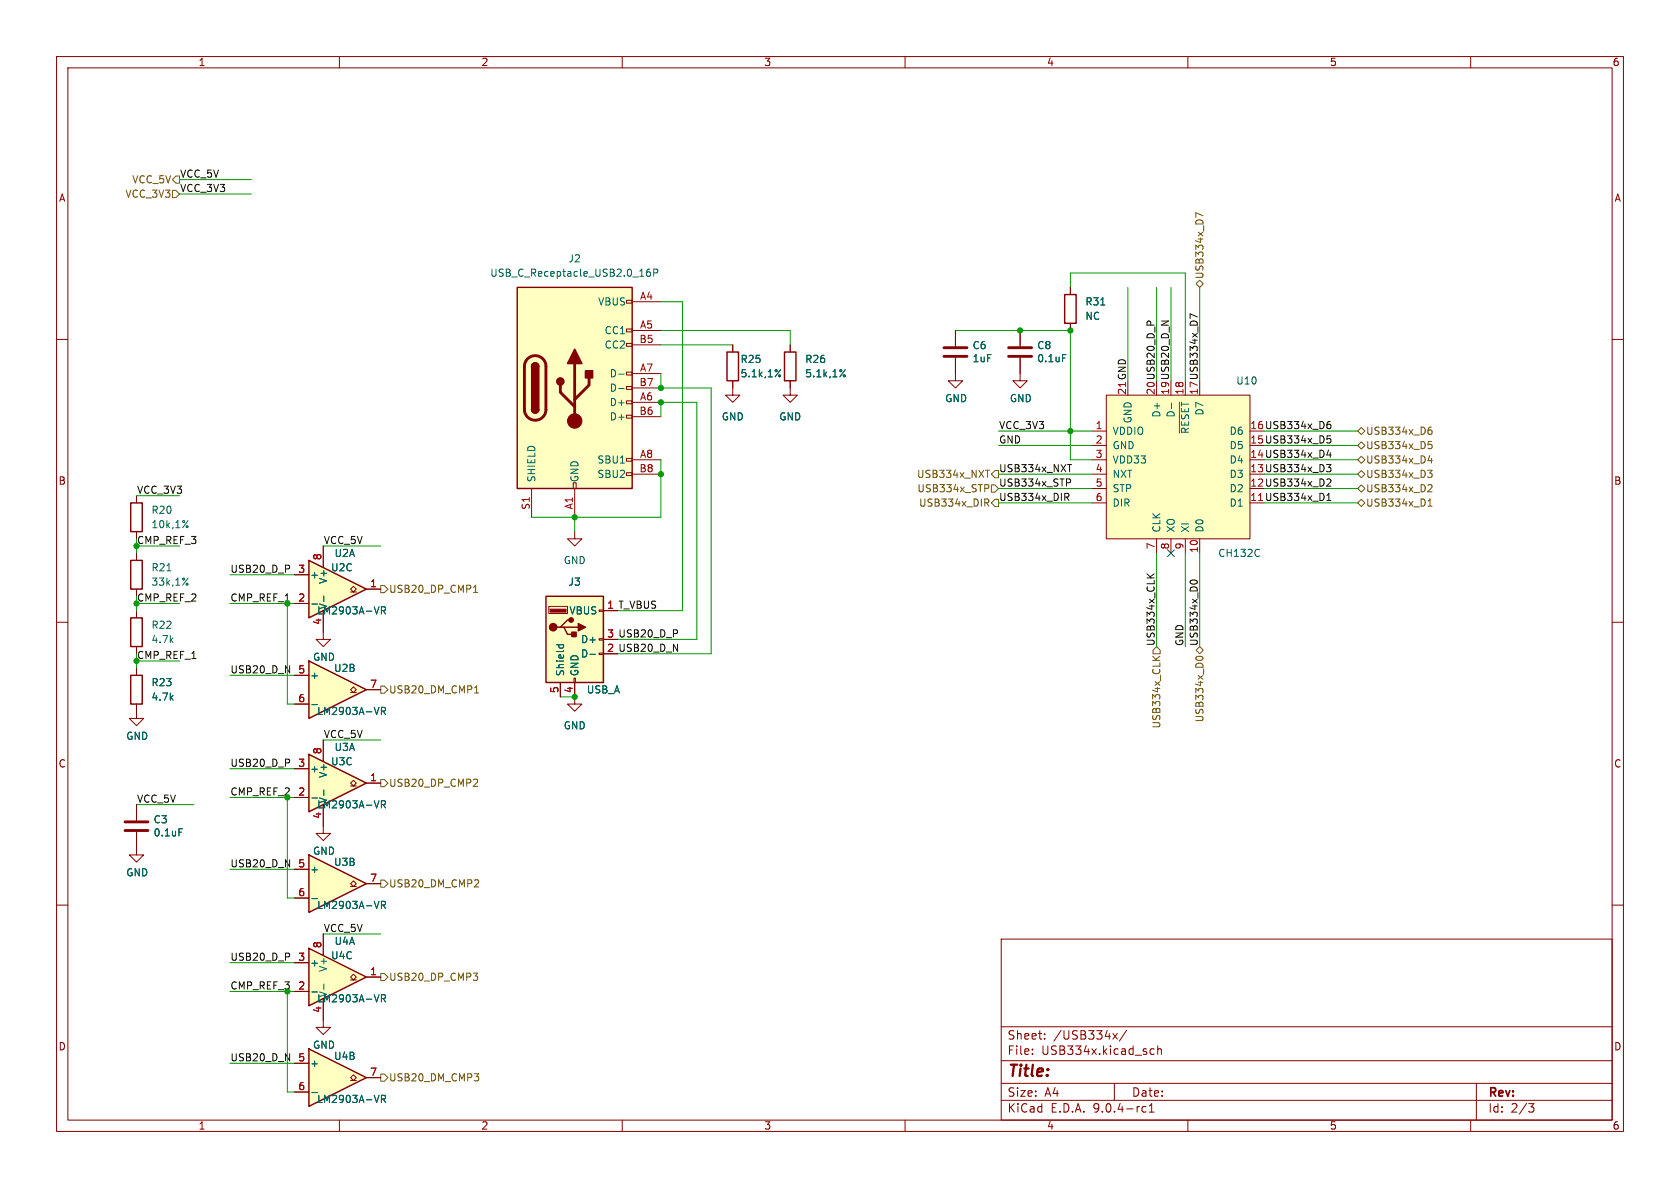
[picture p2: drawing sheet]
<svg xmlns="http://www.w3.org/2000/svg" width="297mm" height="210mm" viewBox="0 0 297 210" stroke-linecap="round" stroke-linejoin="round" font-family="sans-serif">
<g fill="none" stroke="#840000" stroke-width=".18">
<path d="M10 10h277v190h-277zM12 12h273v186h-273zM60 10v2M110 10v2M160 10v2M210 10v2M260 10v2M10 60h2M139.7 68.6v1.3h1.3l-1.3 1.2-1.3-1.2h1.3M285 60h2M10 110h2M285 110h2"/>
<path d="M10 160h2M177 166h108v32h-108zM285 160h2M60 198v2M110 198v2M160 198v2M177 194.5h108M177 191.5h108M177 187.5h108M177 181.5h108M182.5 186.3v.1M182.5 185.5v.1"/>
<path d="M184.7 183.6v.1M184.7 182.8v.1M196.7 182.7l.8 1M197 191.5v3M197.5 182.7l-.8 1M199.2 182.1l-1.3 2M202.6 195.7l-.4-.1-.3 .3v.4l.1 .2h.6M203.2 196.6h.8M203.2 195.5l.4-.4v1.5M203.3 186.1l.3 .3 .4-.1M204 185.5l-.4-.1-.3 .3M204.7 185.5l.2-.1 .3 .1 .1 .9"/>
<path d="M204.7 184.9v1.5M210 198v2M260 198v2M261 191.5v6.5M270.2 195.1h1l-.5 .6 .4 .1 .1 .5-.3 .3h-.4"/>
</g>
<path d="M54.6 116.8l10.2 5.1-10.2 5.1z" fill="#ffffc2"/>
<path d="M54.6 116.8l10.2 5.1-10.2 5.1z" fill="none" stroke="#840000" stroke-width=".25"/>
<path d="M52.1 119.4h2.5M52.1 124.5h2.5M62 122.4h.5l-.5-.5 .5-.5 .5 .5-.5 .5h.5M64.8 121.9h2.5" fill="none" stroke="#840000" stroke-width=".18"/>
<path d="M55.1 124.6h1M67.4 125.7l.6-.1 .2-.1-.1-.3-.7-.2v1.3M67.7 125.7l.5 .6" fill="none" stroke="#006464" stroke-width=".18"/>
<path d="M54.6 185.4l10.2 5.1-10.2 5.1z" fill="#ffffc2"/>
<path d="M54.6 185.4l10.2 5.1-10.2 5.1z" fill="none" stroke="#840000" stroke-width=".25"/>
<path d="M57.1 111.8v1.2h1.3l-1.3 1.3-1.2-1.3h1.2M52.1 188h2.5M52.1 193h2.5M62 191h.5l-.5-.5 .5-.5 .5 .5-.5 .5h.5M64.8 190.5h2.5" fill="none" stroke="#840000" stroke-width=".18"/>
<path d="M55.1 193.1h1M67.4 194.3l.6-.1 .2-.2-.1-.3-.7-.1v1.3M67.7 194.3l.5 .6" fill="none" stroke="#006464" stroke-width=".18"/>
<path d="M54.6 99.1l10.2 5-10.2 5.1z" fill="#ffffc2"/>
<path d="M128.5 62.2h2.1v5.1h-2.1zM138.7 62.2h2v5.1h-2zM23.1 88.9h2v5.1h-2zM54.6 99.1l10.2 5-10.2 5.1z" fill="none" stroke="#840000" stroke-width=".25"/>
<path d="M129.5 67.3v2.6h1.3l-1.3 1.2-1.2-1.2h1.2M129.5 61v1.2M139.7 61v1.2M139.7 67.3v1.3M24.1 87.6v1.3M24.1 94v1.3M52.1 101.6h2.5M52.1 106.7h2.5M62 104.6h.5l-.5-.5 .5-.5 .5 .5-.5 .5h.5M64.8 104.1h2.5M57.1 146.1v1.2h1.3l-1.3 1.3-1.2-1.3h1.2" fill="none" stroke="#840000" stroke-width=".18"/>
<path d="M137.7 66.3h.1l.2 .1-.2 .2h-.1M138 65.3l-1 1.3M149.1 66.3h.1l.2 .1-.2 .2h-.1M149.4 65.3l-.9 1.3M33.1 92.9l.2 .2-.2 .2M33.3 92l-1 1.3M55.1 106.8h1M67.4 107.9h.6l.2-.2-.1-.3-.7-.1v1.2M67.7 107.9l.5 .6" fill="none" stroke="#006464" stroke-width=".18"/>
<path d="M91.4 50.8h20.4v35.6h-20.4z" fill="#ffffc2"/>
<g fill="none" stroke="#840000" stroke-width=".18">
<path d="M110.7 53.1h1.1v.5h-1.1zM110.7 58.2h1.1v.5h-1.1zM111.8 53.3h5M111.8 58.4h5M189.2 50.8v1.3M189.2 57.2v1.2M110.7 60.7h1.1v.5h-1.1zM110.7 65.8h1.1v.5h-1.1zM110.7 68.3h1.1v.5h-1.1zM110.7 70.9h1.1v.5h-1.1zM110.7 73.4h1.1v.5h-1.1zM111.8 61h5"/>
<path d="M111.8 66h5M111.8 68.6h5M111.8 71.1h5M111.8 73.7h5M24.1 97.8v1.3M94 86.4v5M101.3 85.3h.6v1.1h-.6zM101.6 86.4v5M110.7 81h1.1v.5h-1.1zM110.7 83.6h1.1v.5h-1.1zM111.8 81.3h5M111.8 83.8h5"/>
<path d="M24.1 104.1v1.3M101.6 123.2v1.3h1.3l-1.3 1.2-1.3-1.2h1.3M24.1 142.2v2.8M24.1 147.1v2.8"/>
</g>
<path d="M91.4 50.8h20.4v35.6h-20.4zM188.2 52.1h2v5.1h-2zM94 64.8a.64 .64 0 0 1 .6-.7 .64 .64 0 0 1 .6 .7M94 72.4a.64 .64 0 0 0 .6 .6 .64 .64 0 0 0 .6-.6M23.1 99.1h2v5h-2z" fill="none" stroke="#840000" stroke-width=".25"/>
<path d="M93.3 63.4a1.9 1.9 0 0 1 2-.4 1.9 1.9 0 0 1 1.2 1.8v7.6a1.91 1.91 0 0 1-1.9 1.9 1.91 1.91 0 0 1-1.9-1.9v-7.8l.2-.6zM99.1 68.1v1.2l2.5 2.6M101.6 64.3v10.1M104.1 66.8v1.3l-2.5 2.5M22.1 146.8h4.1M22.1 145.3h4.1" fill="none" stroke="#840000" stroke-width=".51"/>
<g fill="#840000" stroke="#840000" stroke-width=".25">
<path d="M94 64.8h1.2v7.6h-1.2z"/>
<path d="M94.2 64.3a.64 .64 0 0 1 .7-.1 .64 .64 0 0 1 .3 .6h-1.2z"/>
<path d="M94 72.4h1.2a.64 .64 0 0 1-.6 .6 .64 .64 0 0 1-.6-.6z"/>
<path d="M101.6 61.7l1.3 2.6h-2.6z"/>
<path d="M103.5 65.5h1.3v1.3h-1.3z"/>
<circle cx="99.1" cy="67.4" r=".63"/>
</g>
<circle cx="101.6" cy="74.4" r="1.27" fill="#840000" stroke="#840000" stroke-width=".18"/>
<path d="M114.9 47.6h-.4a.86 .86 0 0 0 0 1.2l.5-.1v-.4l-.2-.2h-.3l-.2 .2M115.6 48.2h.6l.1-.2-.1-.3-.6-.1v1.2M194.6 53.9h.7M109.4 66.1h.9M109.4 68.7h.9M29.5 100.9h.7M33.1 103.1l.2 .2-.2 .1M33.3 102.2l-1 1.2M31.6 146.5h.6" fill="none" stroke="#006464" stroke-width=".18"/>
<path d="M96.5 105.4h10.2v15.3h-10.2z" fill="#ffffc2"/>
<path d="M96.5 105.4h10.2v15.3h-10.2zM99.1 110.9h.6l.6 1.2h1.3M99.7 110.9h2.5M101 109.6h-.7l-1.2 1.3h-.7" fill="none" stroke="#840000" stroke-width=".25"/>
<g fill="#840000" stroke="#840000" stroke-width=".25">
<path d="M101.1 111.8h.8v.7h-.8z"/>
<path d="M102.2 110.2l1.3 .7-1.3 .6z"/>
<circle cx="97.8" cy="110.9" r=".63"/>
<circle cx="101" cy="109.6" r=".38"/>
</g>
<path d="M97.3 107.7h2.8v.5h-2.8z" fill="#840000" stroke="#840000" stroke-width=".18"/>
<path d="M101.6 94v1.3h1.3l-1.3 1.2-1.3-1.2h1.3M97 107.2h3.3v1.3h-3.3zM101.5 119.9h.2v.8h-.2zM105.9 107.8h.8v.3h-.8zM105.9 112.9h.8v.3h-.8zM105.9 115.4h.8v.3h-.8zM106.7 108h2.5M106.7 113h2.5M99.1 120.7v2.5M101.6 120.7v2.5" fill="none" stroke="#840000" stroke-width=".18"/>
<path d="M98.4 114h1.2M98.9 114l-.1 .3M99.6 114v.3M104.3 115.7h1" fill="none" stroke="#006464" stroke-width=".18"/>
<path d="M54.6 133.4l10.2 5-10.2 5.1z" fill="#ffffc2"/>
<path d="M23.1 119.4h2v5.1h-2zM54.6 133.4l10.2 5-10.2 5.1z" fill="none" stroke="#840000" stroke-width=".25"/>
<path d="M168.9 66v1.3h1.3l-1.3 1.3-1.3-1.3h1.3M180.3 66v1.3h1.3l-1.3 1.3-1.2-1.3h1.2M24.1 118.1v1.3M24.1 124.5v1.2M52.1 135.9h2.5M57.1 130.8v3.8M62 138.9h.5l-.5-.5 .5-.5 .5 .5-.5 .5h.5M64.8 138.4h2.5M52.1 141h2.5M57.1 142.2v3.9" fill="none" stroke="#840000" stroke-width=".18"/>
<path d="M57.2 139.7v.9M55.1 141.1h1M67.4 142.2h.6l.2-.2-.1-.3-.7-.2v1.3M67.7 142.2l.5 .6" fill="none" stroke="#006464" stroke-width=".18"/>
<path d="M54.6 151.1l10.2 5.1-10.2 5.1z" fill="#ffffc2"/>
<path d="M54.6 151.1l10.2 5.1-10.2 5.1z" fill="none" stroke="#840000" stroke-width=".25"/>
<path d="M168.9 58.4v2.8M180.3 58.4v2.8M168.9 63.2v2.8M180.3 63.2v2.8M24.1 125.7v1.3h1.3l-1.3 1.3-1.2-1.3h1.2M52.1 153.7h2.5M52.1 158.8h2.5M62 156.7h.5l-.5-.5 .5-.5 .5 .5-.5 .5h.5M64.8 156.2h2.5M57.1 176.5v5.1h1.3l-1.3 1.3-1.2-1.3h1.2M57.1 165.1v3.8" fill="none" stroke="#840000" stroke-width=".18"/>
<path d="M187.8 62.7h.7M55.1 158.8h1M67.4 160l.6-.1 .2-.1-.1-.3-.7-.2v1.3M67.7 160l.5 .6M57.2 173.9v1" fill="none" stroke="#006464" stroke-width=".18"/>
<path d="M166.9 63h4M166.9 61.5h4M178.3 63h4.1M178.3 61.5h4.1" fill="none" stroke="#840000" stroke-width=".51"/>
<path d="M54.6 167.6l10.2 5.1-10.2 5.1z" fill="#ffffc2"/>
<path d="M54.6 167.6l10.2 5.1-10.2 5.1z" fill="none" stroke="#840000" stroke-width=".25"/>
<path d="M52.1 170.2h2.5M52.1 175.3h2.5M62 173.2h.5l-.5-.5 .5-.5 .5 .5-.5 .5h.5M64.8 172.7h2.5" fill="none" stroke="#840000" stroke-width=".18"/>
<path d="M55.1 175.4h1M67.4 176.5l.6-.1 .2-.1-.1-.3-.7-.2v1.3M67.7 176.5l.5 .6" fill="none" stroke="#006464" stroke-width=".18"/>
<path d="M195.6 69.9h25.4v25.4h-25.4z" fill="#ffffc2"/>
<g fill="none" stroke="#840000" stroke-width=".18">
<path d="M168.9 58.4v2.8M180.3 58.4v2.8M189.2 50.8v1.3M189.2 57.2v1.2M129.5 61v1.2M129.5 67.3v1.3M139.7 61v1.2M139.7 67.3v1.3M168.9 63.2v2.8M180.3 63.2v2.8M193 76.2h2.6M193 78.7h2.6"/>
<path d="M195.6 69.9h25.4v25.4h-25.4zM209.5 67.3v2.6M57.1 96.5v3.8M193 81.3h2.6M193 83.8h2.6M193 86.4h2.6M193 88.9h2.6M204.5 95.3v2.5M207 95.3v2.5M209.5 95.3v2.5M212.1 95.3v2.5M24.1 108v1.2"/>
<path d="M24.1 114.3v1.3M24.1 118.1v1.3M52.1 119.4h2.5M52.1 101.6h2.5M52.1 106.7h2.5M57.1 108v3.8M64.8 104.1h2.5M106.7 108h2.5M106.7 113h2.5M24.1 124.5v1.2M52.1 124.5h2.5M52.1 135.9h2.5"/>
<path d="M57.1 130.8v3.8M64.8 121.9h2.5M64.8 138.4h2.5M99.1 120.7v2.5M101.6 120.7v2.5M24.1 147.1v4h1.3l-1.3 1.3-1.2-1.3h1.2M24.1 142.2v2.8M52.1 153.7h2.5M52.1 158.8h2.5M52.1 141h2.5M57.1 142.2v3.9M64.8 156.2h2.5"/>
<path d="M52.1 170.2h2.5M52.1 175.3h2.5M57.1 165.1v3.8M57.1 176.5v3.8M64.8 172.7h2.5M52.1 188h2.5M52.1 193h2.5M64.8 190.5h2.5"/>
</g>
<g fill="none" stroke="#006464" stroke-width=".18">
<path d="M194.6 53.9h.7M137.7 66.3h.1l.2 .1-.2 .2h-.1M138 65.3l-1 1.3M149.1 66.3h.1l.2 .1-.2 .2h-.1M149.4 65.3l-.9 1.3M187.8 62.7h.7M207.1 71.3v.9M208.5 71.1v5.5M222.6 97.2h.1M222.6 98.2v.1M55.1 106.8h1M57.2 105.4v.9"/>
<path d="M67.4 107.9h.6l.2-.2-.1-.3-.7-.1v1.2M67.7 107.9l.5 .6M98.4 114h1.2M98.9 114l-.1 .3M99.6 114v.3M104.3 115.7h1M55.1 124.6h1M57.2 139.7v.9M67.4 125.7l.6-.1 .2-.1-.1-.3-.7-.2v1.3M67.7 125.7l.5 .6M31.6 146.5h.6M55.1 158.8h1"/>
<path d="M55.1 141.1h1M67.4 142.2h.6l.2-.2-.1-.3-.7-.2v1.3M67.4 160l.6-.1 .2-.1-.1-.3-.7-.2v1.3M67.7 160l.5 .6M67.7 142.2l.5 .6M55.1 175.4h1M57.2 173.9v1M67.4 176.5l.6-.1 .2-.1-.1-.3-.7-.2v1.3M67.7 176.5l.5 .6M55.1 193.1h1M67.4 194.3l.6-.1 .2-.2-.1-.3-.7-.1v1.3M67.7 194.3l.5 .6"/>
</g>
<path d="M23.1 109.2h2v5.1h-2z" fill="none" stroke="#840000" stroke-width=".25"/>
<g fill="none" stroke="#725600" stroke-width=".18">
<path d="M30.5 33.7h.6l.6 .6-.6 .6h-.6zM31.1 31.1h.6v1.3h-.6l-.6-.6zM212.7 38.1l-1.3-.5v.8M211.5 50.2l.6-.7 .6 .7-.6 .6zM240 76.2l.7-.6 .6 .6-.6 .6zM240 78.7l.7-.6 .6 .6-.6 .7zM252.5 78h.6M252.6 76.1l.3-.1 .3 .2-.1 .5h-.5M252.6 78.5h.3l.3 .3-.1 .5h-.5M253.1 75.5l-.5 .1M174.1 85.7h.5l.2 .2-.1 .4h-.6M174.1 88.2h.5l.2 .3-.1 .3-.6 .1"/>
<path d="M174.2 83.1h.7M174.4 88.9l.4 .6M175.3 85.7h.6l.6 .7-.6 .6h-.6zM175.3 83.8l.6-.6h.6v1.3h-.6zM175.9 88.3h.6v1.2h-.6l-.6-.6zM240 81.3l.7-.7 .6 .7-.6 .6zM240 88.9l.7-.6 .6 .6-.6 .6zM240 86.4l.7-.7 .6 .7-.6 .6zM240 83.8l.7-.6 .6 .6-.6 .7zM252.4 83.1h.8l-.4 .5 .3 .1 .1 .5-.3 .2h-.3M252.4 89.5h.8M252.4 88.6l.4-.4v1.3"/>
<path d="M252.6 85.7h.5l.1 .3-.8 .9h.8M252.8 80.5l-.4 .9h.8M253.1 81v.9M67.3 103.5h.6l.7 .6-.7 .7h-.6zM83.7 104.7h.7M83.8 103.8l.3-.4v1.3M203.8 116l.7 .7M204.5 114.3l.6 .6v.7h-1.3v-.7zM205 116l-.7 .6M211.5 114.9l.6-.6 .6 .6-.6 .7zM211.5 116.6l-.1-.2a.68 .68 0 0 1 .6-.4 .68 .68 0 0 1 .7 .4l-.1 .2M67.3 137.8h.6l.7 .6-.7 .7h-.6z"/>
<path d="M67.3 121.3h.6l.7 .6-.7 .7h-.6zM83.9 137.7l.4 .1 .1 .3-.7 .9h.7M83.9 122.5h.7M84.1 121.4l.2-.2v1.3M67.3 155.6h.6l.7 .6-.7 .6h-.6zM84.4 155.5l.2 .3v.3l-.8 .7h.8M67.3 172.1h.6l.7 .6-.7 .7h-.6zM83.7 172h.7l-.4 .5 .4 .1v.5l-.2 .2h-.4M67.3 189.9h.6l.7 .6-.7 .6h-.6zM83.8 189.8h.8l-.4 .5M84.4 190.3l.2 .2v.3l-.2 .3"/>
</g>
<g fill="none" stroke="#0f0f0f" stroke-width=".18">
<path d="M211.7 56l-1.3-.5v.8M234.6 77h.6M234.7 75.1l.4-.1 .2 .2-.1 .5h-.5M234.7 77.5h.4l.2 .3-.1 .5h-.5M234.9 79.5l-.3 .9h.8M235.2 74.5l-.5 .1M188.2 87.2h.5l.3 .2-.2 .4-.6 .1M188.5 84.7h.5l.3 .2-.2 .4h-.6M188.5 87.9l.5 .6M188.7 82.1h.8M234.5 82.1h.8l-.4 .5 .3 .1 .1 .5-.2 .2h-.4M234.6 88.5h.7"/>
<path d="M234.6 87.6l.3-.4v1.3M234.7 84.7h.5l.1 .3-.8 .9h.8M235.2 80v.9M202.8 101.4l.7 .8M204 101.4l-.7 .6M210.5 103.1l-.1-.1a.68 .68 0 0 1 .6-.5 .68 .68 0 0 1 .7 .5l-.1 .1"/>
</g>
<g fill="none" stroke="#009600" stroke-width=".18">
<path d="M31.7 34.3h12.7M31.7 31.8h12.7M116.8 58.4h22.9v2.6M116.8 53.3h3.8v54.7h-11.4M168.9 58.4h20.3v22.9h3.8M189.2 50.8v-2.5h20.3v19M199.4 50.8v16.5M204.5 50.8v16.5M207 50.8v16.5M212.1 50.8v16.5M116.8 66v2.6h8.9v47h-16.5M116.8 73.7v-2.6h6.4v41.9h-14"/>
<path d="M116.8 61h12.7M176.5 76.2h16.5M176.5 78.7h16.5M223.5 76.2h16.5M223.5 78.7h16.5M24.1 87.6h7.6M31.7 96.5h-7.6v1.3M57.1 96.5h10.2M101.6 91.4v2.6M116.8 81.3v10.1h-22.8M176.5 88.9h16.5M176.5 83.8h16.5"/>
<path d="M176.5 86.4h16.5M204.5 97.8v16.5M209.5 97.8v16.5M212.1 97.8v16.5M223.5 81.3h16.5M223.5 88.9h16.5M223.5 83.8h16.5M223.5 86.4h16.5M31.7 106.7h-7.6v1.3M31.7 116.8h-7.6v1.3M40.6 106.7h11.5M40.6 119.4h11.5"/>
<path d="M40.6 101.6h11.5M50.8 106.7v17.8h1.3M40.6 135.9h11.5M57.1 130.8h10.2M99.1 123.2h2.5M24.1 142.2h10.2M40.6 141h11.5M40.6 153.7h11.5M50.8 141v17.8h1.3M40.6 170.2h11.5M40.6 175.3h11.5M50.8 175.3v17.7h1.3"/>
<path d="M57.1 165.1h10.2M40.6 188h11.5"/>
</g>
<path d="M206.4 97.2l1.2 1.2M207.6 97.2l-1.2 1.2" fill="none" stroke="#000084" stroke-width=".18"/>
<g fill="#009600" stroke="#009600" stroke-width=".18">
<circle cx="116.8" cy="68.6" r=".46"/>
<circle cx="116.8" cy="83.8" r=".46"/>
<circle cx="116.8" cy="71.1" r=".46"/>
<circle cx="101.6" cy="123.2" r=".46"/>
<circle cx="101.6" cy="91.4" r=".46"/>
<circle cx="189.2" cy="58.4" r=".46"/>
<circle cx="180.3" cy="58.4" r=".46"/>
<circle cx="189.2" cy="76.2" r=".46"/>
</g>
<text font-size="2.8" fill="#840000" x="178" y="190.9">Title:</text>
<g font-size="2.1" fill="#840000">
<text x="178" y="184">Sheet:</text>
<text x="186.2" y="184">/USB334x/</text>
<text x="178" y="186.7">File:</text>
<text x="184.1" y="186.7">USB334x.kicad_sch</text>
<text x="178" y="196.9">KiCad</text>
<text x="178" y="194.1">Size:</text>
<text x="184.7" y="194.1">A4</text>
<text x="185.7" y="196.9">E.D.A.</text>
<text x="193.3" y="196.9">9.0.4-rc1</text>
<text x="200" y="194.1">Date:</text>
<text x="263" y="194.3">Rev:</text>
<text x="263" y="196.9">Id:</text>
<text x="267.1" y="196.9">2/3</text>
</g>
<g font-size="1.8" fill="#840000">
<text x="35" y="11.9">1</text>
<text x="85" y="11.9">2</text>
<text x="135" y="11.9">3</text>
<text x="185" y="11.9">4</text>
<text x="235" y="11.9">5</text>
<text x="285" y="11.9">6</text>
<text x="10.3" y="35.9">A</text>
<text x="285.3" y="35.9">A</text>
<text x="10.3" y="85.9">B</text>
<text x="285.3" y="85.9">B</text>
<text x="107.2" y="115.3">2 USB20_D_N</text>
<text x="10.3" y="135.9">C</text>
<text x="285.3" y="135.9">C</text>
<text x="10.3" y="185.9">D</text>
<text x="285.3" y="185.9">D</text>
<text x="35" y="199.9">1</text>
<text x="85" y="199.9">2</text>
<text x="135" y="199.9">3</text>
<text x="185" y="199.9">4</text>
<text x="235" y="199.9">5</text>
<text x="285" y="199.9">6</text>
</g>
<g font-size="1.8" fill="#725600">
<text x="22.1" y="35.2">VCC_3V3</text>
<text x="23.3" y="32.6">VCC_5V</text>
<text x="213" y="49.4" transform="rotate(-90 213 49.4)">USB334x_D7</text>
<text x="241.4" y="77.1">USB334x_D6</text>
<text x="241.4" y="82.1">USB334x_D4</text>
<text x="241.4" y="79.6">USB334x_D5</text>
<text x="162" y="84.7">USB334x_NXT</text>
<text x="162.1" y="87.2">USB334x_STP</text>
<text x="162.4" y="89.8">USB334x_DIR</text>
<text x="241.4" y="89.8">USB334x_D1</text>
<text x="241.4" y="87.2">USB334x_D2</text>
<text x="241.4" y="84.7">USB334x_D3</text>
<text x="68.7" y="105">USB20_DP_CMP1</text>
<text x="68.7" y="122.8">USB20_DM_CMP1</text>
<text x="205.3" y="128.9" transform="rotate(-90 205.3 128.9)">USB334x_CLK</text>
<text x="213" y="127.8" transform="rotate(-90 213 127.8)">USB334x_D0</text>
<text x="68.7" y="139.3">USB20_DP_CMP2</text>
<text x="68.7" y="157.1">USB20_DM_CMP2</text>
<text x="68.7" y="173.6">USB20_DP_CMP3</text>
<text x="68.7" y="191.4">USB20_DM_CMP3</text>
</g>
<g font-size="1.8" fill="#0f0f0f">
<text x="31.7" y="31.5">VCC_5V</text>
<text x="31.7" y="34">VCC_3V3</text>
<text x="199.1" y="69.9" transform="rotate(-90 199.1 69.9)">21 GND</text>
<text x="204.2" y="69.9" transform="rotate(-90 204.2 69.9)">20 USB20_D_P</text>
<text x="206.8" y="69.9" transform="rotate(-90 206.8 69.9)">19 USB20_D_N</text>
<text x="211.8" y="69.9" transform="rotate(-90 211.8 69.9)">17 USB334x_D7</text>
<text x="176.5" y="75.9">VCC_3V3</text>
<text x="220.9" y="75.9">16 USB334x_D6</text>
<text x="176.5" y="78.5">GND</text>
<text x="176.5" y="83.6">USB334x_NXT</text>
<text x="220.9" y="78.5">15 USB334x_D5</text>
<text x="220.9" y="81">14 USB334x_D4</text>
<text x="220.9" y="83.6">13 USB334x_D3</text>
<text x="24.1" y="87.4">VCC_3V3</text>
<text x="176.5" y="86.1">USB334x_STP</text>
<text x="176.5" y="88.6">USB334x_DIR</text>
<text x="220.9" y="86.1">12 USB334x_D2</text>
<text x="220.9" y="88.6">11 USB334x_D1</text>
<text x="40.6" y="101.3">USB20_D_P</text>
<text x="57.1" y="96.3">VCC_5V</text>
<text x="107.2" y="107.7">1 T_VBUS</text>
<text x="107.2" y="112.8">3 USB20_D_P</text>
<text x="40.6" y="119.1">USB20_D_N</text>
<text x="204.2" y="114.3" transform="rotate(-90 204.2 114.3)">USB334x_CLK</text>
<text x="209.3" y="114.3" transform="rotate(-90 209.3 114.3)">GND</text>
<text x="211.8" y="114.3" transform="rotate(-90 211.8 114.3)">USB334x_D0</text>
<text x="57.1" y="130.5">VCC_5V</text>
<text x="40.6" y="135.6">USB20_D_P</text>
<text x="24.1" y="142">VCC_5V</text>
<text x="40.6" y="153.4">USB20_D_N</text>
<text x="57.1" y="164.8">VCC_5V</text>
<text x="40.6" y="169.9">USB20_D_P</text>
<text x="40.6" y="187.7">USB20_D_N</text>
</g>
<g font-size="1.8" fill="#006464">
<text x="100.4" y="46.6">J2</text>
<text x="86.6" y="49.1">USB_C_Receptacle_USB2.0_16P</text>
<text x="105.6" y="54.2">VBUS</text>
<text x="106.8" y="59.3">CC1</text>
<text x="191.8" y="56.7">NC</text>
<text x="191.8" y="54.2">R31</text>
<text x="106.8" y="61.8">CC2</text>
<text x="130.8" y="64.4">R25</text>
<text x="142.2" y="64.4">R26</text>
<text x="171.8" y="61.9">C6</text>
<text x="171.8" y="64.2">1uF</text>
<text x="183.3" y="61.9">C8</text>
<text x="183.3" y="64.2">0.1uF</text>
<text x="107.7" y="66.9">D-</text>
<text x="107.7" y="69.4">D-</text>
<text x="107.7" y="72">D+</text>
<text x="130.8" y="66.9">5.1k,1%</text>
<text x="142.2" y="66.9">5.1k,1%</text>
<text x="167" y="71.3">GND</text>
<text x="178.4" y="71.3">GND</text>
<text x="218.4" y="68.2">U10</text>
<text x="107.7" y="74.5">D+</text>
<text x="127.5" y="74.5">GND</text>
<text x="137.7" y="74.5">GND</text>
<text x="196.6" y="77.1">VDDIO</text>
<text x="200.3" y="74.9" transform="rotate(-90 200.3 74.9)">GND</text>
<text x="205.3" y="73.9" transform="rotate(-90 205.3 73.9)">D+</text>
<text x="207.9" y="73.9" transform="rotate(-90 207.9 73.9)">D-</text>
<text x="213" y="73.5" transform="rotate(-90 213 73.5)">D7</text>
<text x="217.3" y="77.1">D6</text>
<text x="105.5" y="82.1">SBU1</text>
<text x="196.6" y="79.6">GND</text>
<text x="196.6" y="82.1">VDD33</text>
<text x="217.3" y="79.6">D5</text>
<text x="217.3" y="82.1">D4</text>
<text x="94.8" y="85.3" transform="rotate(-90 94.8 85.3)">SHIELD</text>
<text x="102.5" y="85.3" transform="rotate(-90 102.5 85.3)">GND</text>
<text x="105.5" y="84.7">SBU2</text>
<text x="196.6" y="84.7">NXT</text>
<text x="196.6" y="87.2">STP</text>
<text x="196.6" y="89.8">DIR</text>
<text x="217.3" y="84.7">D3</text>
<text x="217.3" y="87.2">D2</text>
<text x="217.3" y="89.8">D1</text>
<text x="26.7" y="91">R20</text>
<text x="26.7" y="93.6">10k,1%</text>
<text x="205.3" y="94.2" transform="rotate(-90 205.3 94.2)">CLK</text>
<text x="207.9" y="94.2" transform="rotate(-90 207.9 94.2)">XO</text>
<text x="210.4" y="94.2" transform="rotate(-90 210.4 94.2)">XI</text>
<text x="213" y="94.2" transform="rotate(-90 213 94.2)">D0</text>
<text x="26.7" y="101.2">R21</text>
<text x="58.4" y="101.2">U2C</text>
<text x="59" y="98.7">U2A</text>
<text x="99.6" y="99.9">GND</text>
<text x="215.3" y="98.7">CH132C</text>
<text x="26.7" y="103.7">33k,1%</text>
<text x="54.7" y="102.5">+</text>
<text x="58" y="107.8" transform="rotate(-90 58 107.8)">V-</text>
<text x="58" y="103.3" transform="rotate(-90 58 103.3)">V+</text>
<text x="100.4" y="103.7">J3</text>
<text x="26.7" y="113.9">4.7k</text>
<text x="26.7" y="111.4">R22</text>
<text x="56" y="108.8">LM2903A-VR</text>
<text x="100.6" y="108.8">VBUS</text>
<text x="102.6" y="113.9">D+</text>
<text x="55.2" y="117">GND</text>
<text x="59" y="119">U2B</text>
<text x="99.9" y="119.6" transform="rotate(-90 99.9 119.6)">Shield</text>
<text x="102.5" y="119.6" transform="rotate(-90 102.5 119.6)">GND</text>
<text x="102.6" y="116.4">D-</text>
<text x="26.7" y="124.1">4.7k</text>
<text x="26.7" y="121.5">R23</text>
<text x="54.7" y="120.2">+</text>
<text x="103.6" y="122.8">USB_A</text>
<text x="22.2" y="131">GND</text>
<text x="56" y="126.6">LM2903A-VR</text>
<text x="99.6" y="129.1">GND</text>
<text x="54.7" y="136.8">+</text>
<text x="58" y="137.6" transform="rotate(-90 58 137.6)">V+</text>
<text x="58.4" y="135.5">U3C</text>
<text x="59" y="132.9">U3A</text>
<text x="56" y="143.1">LM2903A-VR</text>
<text x="58" y="142.1" transform="rotate(-90 58 142.1)">V-</text>
<text x="27.1" y="145.7">C3</text>
<text x="27.1" y="148.1">0.1uF</text>
<text x="22.2" y="155.1">GND</text>
<text x="54.7" y="154.5">+</text>
<text x="55.2" y="151.3">GND</text>
<text x="59" y="153.3">U3B</text>
<text x="56" y="160.9">LM2903A-VR</text>
<text x="59" y="167.2">U4A</text>
<text x="54.7" y="171">+</text>
<text x="58" y="171.9" transform="rotate(-90 58 171.9)">V+</text>
<text x="58.4" y="169.8">U4C</text>
<text x="56" y="177.4">LM2903A-VR</text>
<text x="58" y="176.4" transform="rotate(-90 58 176.4)">V-</text>
<text x="55.2" y="185.6">GND</text>
<text x="54.7" y="188.8">+</text>
<text x="59" y="187.6">U4B</text>
<text x="56" y="195.2">LM2903A-VR</text>
</g>
<g font-size="1.8" fill="#a90000">
<text x="113" y="53.1">A4</text>
<text x="113" y="58.2">A5</text>
<text x="113" y="60.7">B5</text>
<text x="113" y="65.8">A7</text>
<text x="113" y="68.3">B7</text>
<text x="113" y="70.9">A6</text>
<text x="209.3" y="69.9" transform="rotate(-90 209.3 69.9)">18</text>
<text x="113" y="73.4">B6</text>
<text x="193.6" y="75.9">1</text>
<text x="210.4" y="76.8" transform="rotate(-90 210.4 76.8)">~{RESET}</text>
<text x="113" y="83.6">B8</text>
<text x="113" y="81">A8</text>
<text x="193.6" y="78.5">2</text>
<text x="193.6" y="81">3</text>
<text x="193.6" y="83.6">4</text>
<text x="193.6" y="86.1">5</text>
<text x="193.6" y="88.6">6</text>
<text x="93.7" y="90.2" transform="rotate(-90 93.7 90.2)">S1</text>
<text x="101.3" y="90.2" transform="rotate(-90 101.3 90.2)">A1</text>
<text x="52.6" y="101.3">3</text>
<text x="56.9" y="99.1" transform="rotate(-90 56.9 99.1)">8</text>
<text x="204.2" y="97.2" transform="rotate(-90 204.2 97.2)">7</text>
<text x="206.8" y="97.2" transform="rotate(-90 206.8 97.2)">8</text>
<text x="209.3" y="97.2" transform="rotate(-90 209.3 97.2)">9</text>
<text x="211.8" y="97.8" transform="rotate(-90 211.8 97.8)">10</text>
<text x="52.6" y="106.4">2</text>
<text x="65.3" y="103.9">1</text>
<text x="107.2" y="107.7">1</text>
<text x="56.9" y="110.6" transform="rotate(-90 56.9 110.6)">4</text>
<text x="107.2" y="112.8">3</text>
<text x="52.6" y="119.1">5</text>
<text x="107.2" y="115.3">2</text>
<text x="52.6" y="124.2">6</text>
<text x="65.3" y="121.7">7</text>
<text x="98.8" y="122.6" transform="rotate(-90 98.8 122.6)">5</text>
<text x="101.3" y="122.6" transform="rotate(-90 101.3 122.6)">4</text>
<text x="52.6" y="135.6">3</text>
<text x="56.9" y="133.4" transform="rotate(-90 56.9 133.4)">8</text>
<text x="52.6" y="140.7">2</text>
<text x="65.3" y="138.2">1</text>
<text x="56.9" y="144.9" transform="rotate(-90 56.9 144.9)">4</text>
<text x="52.6" y="153.4">5</text>
<text x="65.3" y="156">7</text>
<text x="52.6" y="158.5">6</text>
<text x="56.9" y="167.7" transform="rotate(-90 56.9 167.7)">8</text>
<text x="52.6" y="169.9">3</text>
<text x="65.3" y="172.5">1</text>
<text x="52.6" y="175">2</text>
<text x="56.9" y="179.1" transform="rotate(-90 56.9 179.1)">4</text>
<text x="52.6" y="187.7">5</text>
<text x="65.3" y="190.2">7</text>
<text x="52.6" y="192.8">6</text>
</g>
<g font-size="1.8" fill="#009600">
<text x="24.1" y="96.3">CMP_REF_3</text>
<text x="24.1" y="106.4">CMP_REF_2</text>
<text x="40.6" y="106.4">CMP_REF_1</text>
<text x="24.1" y="116.6">CMP_REF_1</text>
<text x="40.6" y="140.7">CMP_REF_2</text>
<text x="40.6" y="175">CMP_REF_3</text>
</g>
</svg>
